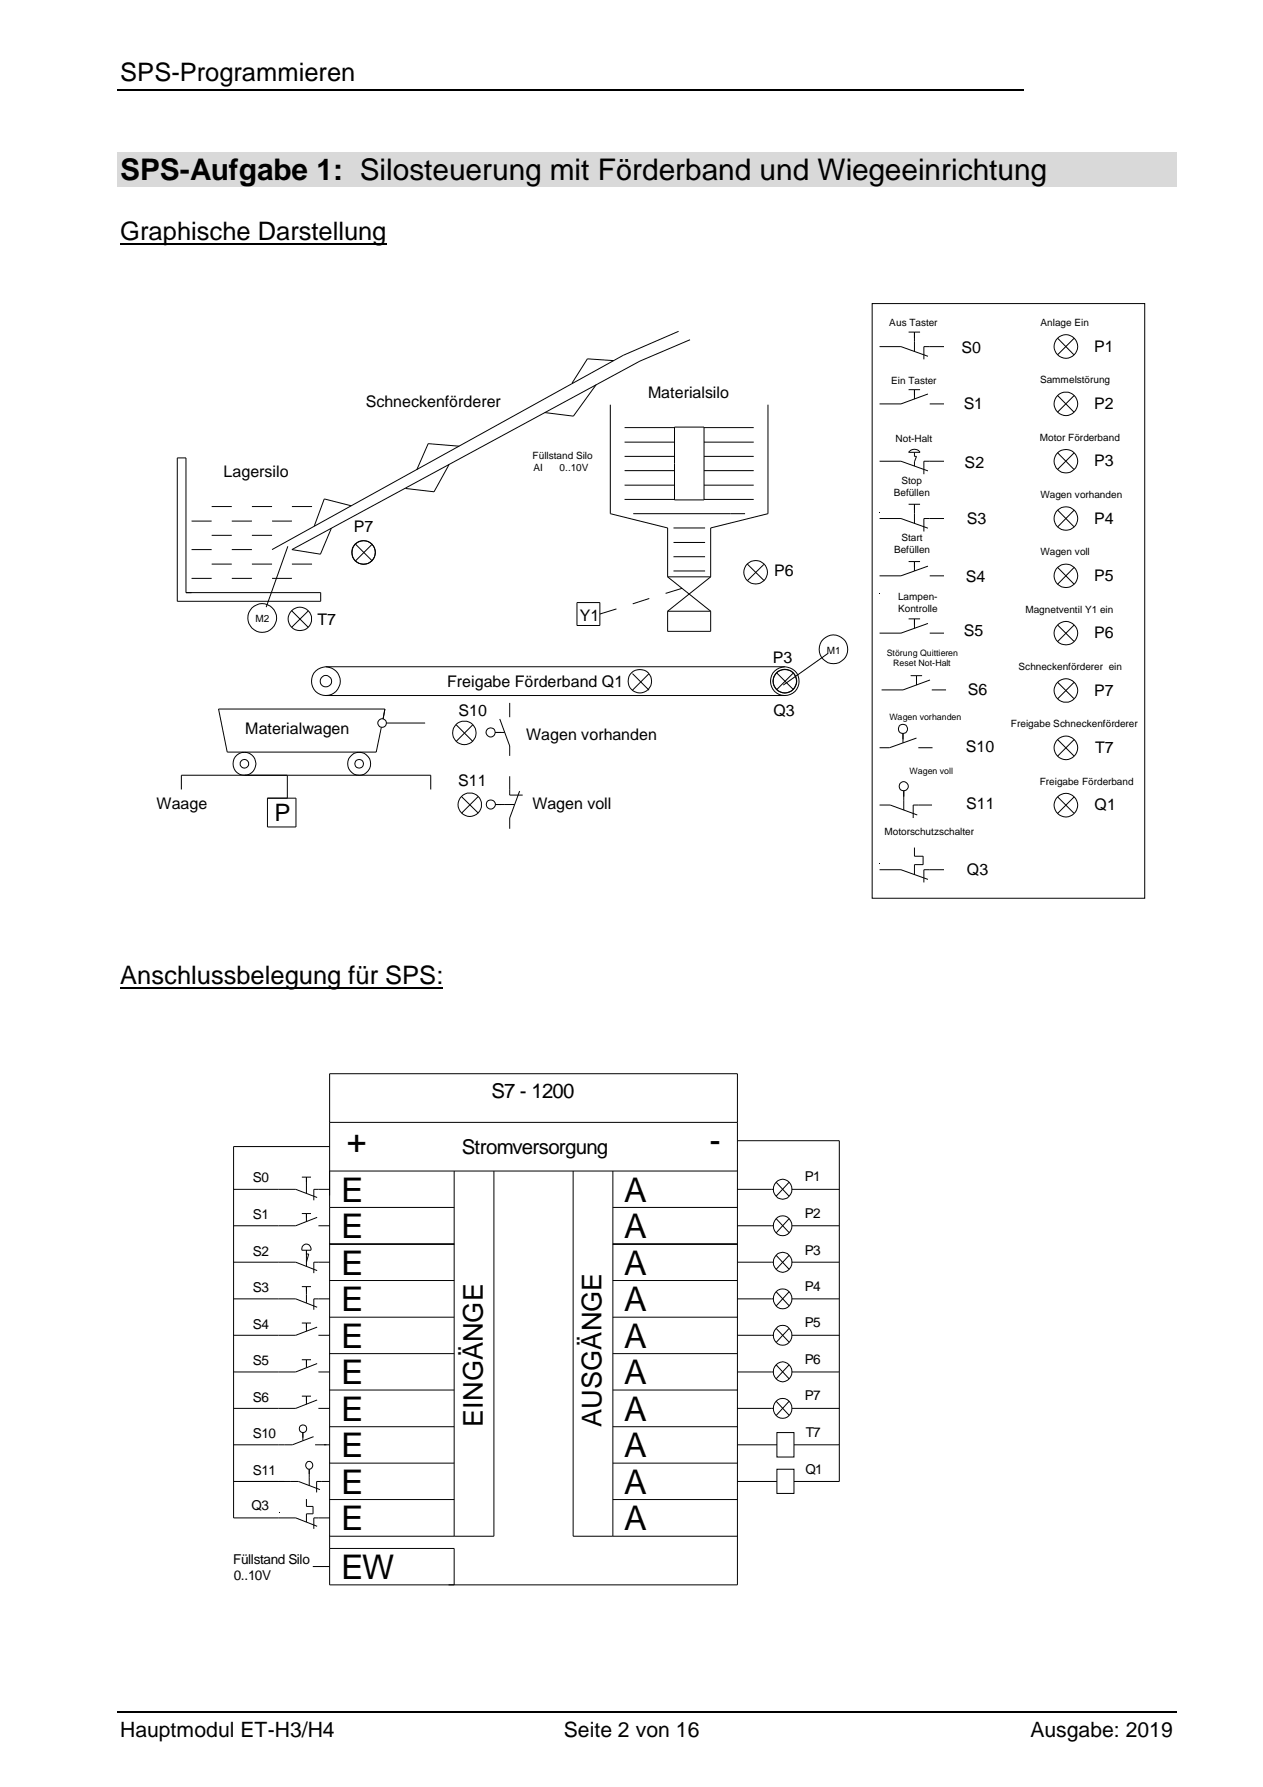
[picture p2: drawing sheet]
<svg xmlns="http://www.w3.org/2000/svg" width="210mm" height="297mm" viewBox="0 0 210 297" stroke-linecap="round" stroke-linejoin="round" font-family="sans-serif">
<path d="M19.5 14.9h150.6M19.5 284.6h176" fill="none" stroke="#000" stroke-width=".17"/>
<path d="M19.5 25.4h176v5.7h-176z" fill="#d9d9d9"/>
<path d="M20 40.5h44.2M20 164.2h53.7" fill="none" stroke="#000" stroke-width=".3"/>
<g fill="none" stroke="#000" stroke-width=".17">
<path d="M102 59.9l-4.4-.3-2.5 4.1M112.8 55.1l-9.2 4-58.4 32.3M114.7 56.5l-8.4 3.5-57.8 31.4 4.8 .7 1.8-4.3M144.9 50.5h45.3v98.8h-45.3zM146.2 57.6h3.5l4.5 1.6M151 55.2h1.9M152 55.2v3.2M156.9 57.6h-3.4v2.1M175.8 56.2l2.7 2.8M178.5 56.2l-2.7 2.8M29.5 76.1h1.4v22.4h22.4v1.4h-23.8zM74.6 77.2l-2.5 4.5-4.7-.5"/>
<path d="M76.3 74.2l-5.1-.5-1.9 4.4M99.1 64l-3.8 5.2-4.7-.6M101.4 67.3v18.1l9.6 2.4v8.1M103.8 73.5h8.3M103.8 75.9h8.3M103.8 78.2h8.3M103.8 71.1h8.3M112.1 71h4.9v12.1h-4.9zM117 73.5h8.3M117 75.9h8.3M117 78.2h8.3M117 71.1h8.3"/>
<path d="M127.6 67.3v18.1l-9.5 2.4v8.1M146.2 76.7h3.5l4.5 1.6M151 75.2a1.15 1.15 0 0 1 1.9 0zM151 64.8h1.9M152 75.2v.7h.3l-.3 .9v.7M152 64.8v1.5M154.2 65.5l-4.5 1.6h-3.5M154.5 67.1h2.4M156.9 76.7h-3.4v2.1M175.8 65.7l2.7 2.8M175.8 75.3l2.7 2.7M178.5 65.7l-2.7 2.8"/>
<path d="M178.5 75.3l-2.7 2.7M31.8 86.6h3.4M31.8 91.4h3.4M31.8 96.1h3.4M35.2 84.2h3.3M35.2 89h3.3M35.2 93.8h3.3M38.5 86.6h3.4M38.5 91.4h3.4M38.5 96.1h3.4M41.9 84.2h3.3M41.9 89h3.3"/>
<path d="M41.9 93.8h3.3M45.2 86.6h3.3M45.2 96.1h3.3M47.8 90.8l-3.6 10.1M48.5 84.2h3.4M48.5 93.8h3.4M58.4 84.1l-4.5-1.2-1.7 4.6M59.1 90.5l2.7 2.7M61.8 90.5l-2.7 2.7M103.8 80.6h8.3M103.8 83h8.3M105.2 85.4h18.6"/>
<path d="M107.9 99.5l-2.7 .9M111 95.9h7.1M111 95.9l7.1 5.7M111.9 87.8h5.3M111.9 90.2h5.3M111.9 92.5h5.3M111.9 94.9h5.3M113.4 97.8l-2.8 .8M117 80.6h8.3M117 83h8.3M118.1 95.9l-7.1 5.7M124.2 93.8l2.8 2.7"/>
<path d="M127 93.8l-2.8 2.7M146.2 86.2h3.5l4.5 1.6M151 83.8h1.9M151 93.3h1.9M152 83.8v3.2M152 93.3v1.6M154.2 94.1l-4.5 1.6h-3.5M154.5 95.7h2.4M156.9 86.2h-3.4v2.1M175.8 84.8l2.7 2.7M175.8 94.3l2.7 2.8M178.5 84.8l-2.7 2.8"/>
<path d="M178.5 94.3l-2.7 2.8M48.5 101.5l2.7 2.8M51.2 101.6l-2.7 2.7M54.1 110.8h76.3M54.1 115.6h76.3M63.7 119.5l.3-1.6h-27.7l1.5 7.1h24.7l.9-4.1M83.1 119.5l1.6 4.5v1.6M84.7 116.8v2.4M95.9 100.2h3.8v3.8h-3.8zM102.4 101.2l-2.7 .9M105.1 112l2.8 2.7M107.8 112l-2.7 2.7"/>
<path d="M111 101.6v3.3h7.1v-3.3M111 101.6h7.1M129.1 111.8l2.8 2.8M131.8 111.9l-2.7 2.7M137.6 108.6l-7.4 5.3M151 102.9h1.9M151.3 112.3h1.9M152 102.9v1.5M152.3 112.3v1.6M154.2 103.6l-4.5 1.6h-3.5M154.5 105.2h2.4M154.6 113l-4.5 1.7h-3.6"/>
<path d="M154.9 114.7h2.3M175.8 103.9l2.7 2.7M175.8 113.4l2.7 2.7M178.5 103.9l-2.7 2.7M178.5 113.4l-2.7 2.8M30.1 131.2v-2.3h41.5v2.3M44.4 132.7h4.8v4.8h-4.8zM47.8 128.9v3.8M64.2 120.2h6.5M75.8 120.5l2.8 2.7M76.7 132.4l2.8 2.8M78.6 120.5l-2.8 2.7"/>
<path d="M79.5 132.4l-2.8 2.8M82.3 121.8h1.6M82.3 133.7h3.2M84.7 129v3.2h2.2M86.4 131.5l-1.7 4.5v1.8M146.2 133.8h1.8l4.4 1.7M150.1 121.9v1.6M150.2 131.4v3.3M152.3 122.7l-4.5 1.6h-1.6M152.6 124.3h2.4M154.9 133.8h-3.1v2.2M175.8 122.9l2.7 2.7"/>
<path d="M175.8 132.5l2.7 2.7M178.5 122.9l-2.7 2.8M178.5 132.5l-2.7 2.7M146.2 144.6h3.5l4.5 1.6M152 140.9v1.4h1.4v1.4h-1.4v1.7M156.9 144.6h-3.4v2.1M54.8 178.5h67.8v84.9h-67.8zM38.8 197.7h10.3l3.6 1.4M50.2 195.7h1.5M50.9 195.7v2.7M54.8 194.6h67.8M54.8 186.6h67.8"/>
<path d="M54.8 197.7h-2.6v1.8M54.8 190.6h-16v61.7h10.3l3.6 1.4M75.5 194.6v60.8M82.1 194.6v60.8h-27.3M95.2 194.6v60.8h27.4M101.9 194.6v60.8M122.6 197.7h6M122.6 189.6h16.9v56.7h-7.5M129 196.5a1.57 1.57 0 0 1 2.1-.1 1.57 1.57 0 0 1 .3 2.1 1.57 1.57 0 0 1-2.2 .6 1.57 1.57 0 0 1-.5-2.3zM129 196.5l2.1 2.3M131.1 196.5l-2.1 2.3M131.6 197.7h7.9"/>
<path d="M38.8 209.8h10.3l3.6 1.4M38.8 215.9h10.3l3.6 1.4M50.2 213.9h1.5M50.2 201.7h1.5M50.2 219.9h1.5M50.2 207.2a.79 .79 0 0 1 1.1-.3 .79 .79 0 0 1 .4 .9h-1.5zM50.9 201.7v1.4M50.9 207.8v2.7M50.9 213.9v2.7M50.9 219.9v1.4M50.9 208.4h.4l-.4 1.4M52.7 202.4l-3.6 1.4h-10.3"/>
<path d="M52.9 203.8h1.9M54.8 200.7h20.7M54.8 206.8h20.7M54.8 212.9h20.7M54.8 218.9h20.7M54.8 209.8h-2.6v1.8M54.8 215.9h-2.6v1.8M101.9 200.7h20.7M101.9 206.8h20.7M101.9 212.9h20.7M101.9 218.9h20.7M122.6 209.8h6"/>
<path d="M122.6 215.9h6M122.6 203.8h6M129 202.6a1.62 1.62 0 0 1 2.4 .2 1.62 1.62 0 0 1-.5 2.4 1.62 1.62 0 0 1-2.1-.5 1.62 1.62 0 0 1 .2-2.1zM129 208.7a1.57 1.57 0 0 1 2.1-.2 1.57 1.57 0 0 1 .3 2.2 1.58 1.58 0 0 1-2.4 .4 1.58 1.58 0 0 1 0-2.4zM129 214.7a1.62 1.62 0 0 1 2.6 .7 1.62 1.62 0 0 1-1.5 2.2 1.67 1.67 0 0 1-1.5-1.1 1.67 1.67 0 0 1 .4-1.8zM129 202.6l2.1 2.3M129 208.7l2.1 2.3M129 214.7l2.1 2.3M131.1 202.6l-2.1 2.3M131.1 208.7l-2.1 2.3M131.1 214.7l-2.1 2.4M131.6 209.8h7.9"/>
<path d="M131.6 215.9h7.9M131.6 203.8h7.9M50.2 226h1.5M50.2 232.1h1.5M50.3 238.1v1.4M50.9 226v1.3M50.9 232.1v1.3M52.1 238.8l-3.5 1.4h-9.8M52.7 220.6l-3.6 1.4h-10.3M52.7 226.7l-3.6 1.3h-10.3M52.7 232.7l-3.6 1.4h-10.3M52.9 222h1.9"/>
<path d="M52.9 228h1.9M52.9 234.1h1.9M54.8 225h20.7M54.8 231.1h20.7M54.8 237.2h20.7M101.9 225h20.7M101.9 231.1h20.7M101.9 237.2h20.7M122.6 222h6M122.6 228h6M122.6 234.1h6M129 220.8a1.57 1.57 0 0 1 2.1-.1 1.57 1.57 0 0 1 .3 2.1 1.58 1.58 0 0 1-2.4 .4 1.58 1.58 0 0 1 0-2.4z"/>
<path d="M129 226.9a1.57 1.57 0 0 1 2.1-.1 1.57 1.57 0 0 1 .3 2.1 1.58 1.58 0 0 1-2.4 .4 1.58 1.58 0 0 1 0-2.4zM129 232.9a1.62 1.62 0 0 1 2.6 .7 1.62 1.62 0 0 1-1.5 2.2 1.66 1.66 0 0 1-1.5-1.1 1.66 1.66 0 0 1 .4-1.8zM129 220.8l2.1 2.3M129 226.9l2.1 2.3M129 232.9l2.1 2.3M129.1 238.1h2.9v4.1h-2.9zM131.1 220.8l-2.1 2.3M131.1 226.9l-2.1 2.3M131.1 232.9l-2.1 2.4M131.6 222h7.9M131.6 228h7.9M131.6 234.1h7.9"/>
<path d="M38.8 246.3h10.8l3.6 1.3M50.9 249.2v1.2h1.1v1.2h-1.1v1.4M51.4 244.2v2.7M52.4 240.2h2.4M54.8 257.4h20.7v6M54.8 243.2h20.7M54.8 249.3h20.7M54.8 252.3h-2.6v1.8M54.8 246.3h-2.2v1.8M101.9 243.2h20.7M101.9 249.3h20.7M122.6 240.2h6.5"/>
<path d="M122.6 246.3h6.5M129.1 244.2h2.9v4h-2.9zM132 240.2h7.5M52 260.4h2.8"/>
<circle cx="177.2" cy="57.6" r="1.96"/>
<circle cx="177.2" cy="67.1" r="1.96"/>
<circle cx="177.2" cy="76.7" r="1.96"/>
<circle cx="60.4" cy="91.8" r="1.96"/>
<circle cx="125.6" cy="95.1" r="1.96"/>
<circle cx="177.2" cy="86.2" r="1.96"/>
<circle cx="177.2" cy="95.7" r="1.96"/>
<circle cx="43.6" cy="102.7" r="2.38"/>
<circle cx="49.8" cy="102.9" r="1.94"/>
<circle cx="54.2" cy="113.2" r=".96"/>
<circle cx="54.2" cy="113.2" r="2.39"/>
<circle cx="106.3" cy="113.2" r="1.96"/>
<circle cx="130.4" cy="113.2" r="2.38"/>
<circle cx="130.4" cy="113.2" r="1.96"/>
<circle cx="130.5" cy="113.2" r="1.96"/>
<circle cx="138.5" cy="107.9" r="2.37"/>
<circle cx="177.2" cy="105.3" r="1.96"/>
<circle cx="177.2" cy="114.8" r="1.95"/>
<circle cx="40.6" cy="127" r=".71"/>
<circle cx="40.6" cy="127" r="1.92"/>
<circle cx="59.7" cy="126.9" r="1.91"/>
<circle cx="59.7" cy="127" r=".72"/>
<circle cx="63.5" cy="120.2" r=".72"/>
<circle cx="77.2" cy="121.8" r="1.96"/>
<circle cx="78.1" cy="133.8" r="1.94"/>
<circle cx="81.6" cy="121.7" r=".75"/>
<circle cx="81.6" cy="133.7" r=".76"/>
<circle cx="150.1" cy="121.2" r=".77"/>
<circle cx="150.2" cy="130.7" r=".77"/>
<circle cx="177.2" cy="124.3" r="1.96"/>
<circle cx="177.2" cy="133.8" r="1.96"/>
<circle cx="50.3" cy="237.5" r=".63"/>
<circle cx="51.4" cy="243.5" r=".62"/>
</g>
<path d="M101.1 37.3h1v3.4h-1z" fill-rule="evenodd" fill="#fff"/>
<g font-size="5.6">
<text x="57.7" y="191.6">+</text>
<text x="117.9" y="191.4">-</text>
<text x="56.7" y="199.7">E</text>
<text x="103.8" y="199.7">A</text>
<text x="56.7" y="205.8">E</text>
<text x="103.8" y="205.8">A</text>
<text x="56.7" y="211.9">E</text>
<text x="103.8" y="211.9">A</text>
<text x="56.7" y="217.9">E</text>
<text x="103.8" y="217.9">A</text>
<text x="56.7" y="224">E</text>
<text x="103.8" y="224">A</text>
<text x="56.7" y="230.1">E</text>
<text x="103.8" y="230.1">A</text>
<text x="56.7" y="236.1">E</text>
<text x="103.8" y="236.1">A</text>
<text x="56.7" y="242.2">E</text>
<text x="103.8" y="242.2">A</text>
<text x="56.7" y="248.3">E</text>
<text x="103.8" y="248.3">A</text>
<text x="56.7" y="254.3">E</text>
<text x="103.8" y="254.3">A</text>
<text x="56.7" y="262.5">EW</text>
</g>
<text font-size="5" x="20" y="30">SPS-Aufgabe 1: Silosteuerung mit Förderband und Wiegeeinrichtung</text>
<g font-size="4.5">
<text x="80.2" y="237.2" transform="rotate(-90 80.2 237.2)">EINGÄNGE</text>
<text x="100" y="237.2" transform="rotate(-90 100 237.2)">AUSGÄNGE</text>
</g>
<g font-size="4.2">
<text x="20" y="13.5">SPS-Programmieren</text>
<text x="20" y="39.9">Graphische Darstellung</text>
<text x="20" y="163.6">Anschlussbelegung für SPS:</text>
</g>
<text font-size="4" x="45.6" y="136.5">P</text>
<g font-size="3.5">
<text x="20" y="288.8">Hauptmodul ET-H3/H4</text>
<text x="93.7" y="288.8">Seite 2 von 16</text>
<text x="171.2" y="288.8">Ausgabe: 2019</text>
</g>
<g font-size="3.4">
<text x="81.7" y="182.5">S7 - 1200</text>
<text x="76.8" y="191.8">Stromversorgung</text>
</g>
<g font-size="2.7">
<text x="159.8" y="58.7">S0</text>
<text x="181.8" y="58.5">P1</text>
<text x="60.8" y="67.6">Schneckenförderer</text>
<text x="107.7" y="66.1">Materialsilo</text>
<text x="160.2" y="68">S1</text>
<text x="181.8" y="68">P2</text>
<text x="160.3" y="77.8">S2</text>
<text x="181.8" y="77.5">P3</text>
<text x="37.2" y="79.3">Lagersilo</text>
<text x="58.8" y="88.5">P7</text>
<text x="160.7" y="87">S3</text>
<text x="181.8" y="87">P4</text>
<text x="128.7" y="95.8">P6</text>
<text x="160.5" y="96.7">S4</text>
<text x="181.8" y="96.6">P5</text>
<text x="52.7" y="104">T7</text>
<text x="96.4" y="103.2">Y1</text>
<text x="160.2" y="105.7">S5</text>
<text x="181.8" y="106.1">P6</text>
<text x="128.4" y="110.2">P3</text>
<text x="74.3" y="114.3">Freigabe Förderband Q1</text>
<text x="76.2" y="119">S10</text>
<text x="128.5" y="119">Q3</text>
<text x="160.8" y="115.6">S6</text>
<text x="181.8" y="115.6">P7</text>
<text x="40.8" y="122">Materialwagen</text>
<text x="87.5" y="123">Wagen vorhanden</text>
<text x="160.5" y="124.9">S10</text>
<text x="182" y="125.1">T7</text>
<text x="76.2" y="130.6">S11</text>
<text x="26" y="134.4">Waage</text>
<text x="88.5" y="134.4">Wagen voll</text>
<text x="160.6" y="134.5">S11</text>
<text x="181.9" y="134.7">Q1</text>
<text x="160.7" y="145.4">Q3</text>
</g>
<g font-size="2.3">
<text x="42" y="196.6">S0</text>
<text x="133.8" y="196.4">P1</text>
<text x="42" y="202.6">S1</text>
<text x="133.8" y="202.5">P2</text>
<text x="42" y="208.7">S2</text>
<text x="133.8" y="208.5">P3</text>
<text x="42" y="214.8">S3</text>
<text x="133.8" y="214.6">P4</text>
<text x="42" y="220.9">S4</text>
<text x="133.8" y="220.6">P5</text>
<text x="42" y="226.9">S5</text>
<text x="133.8" y="226.7">P6</text>
<text x="42" y="233">S6</text>
<text x="133.8" y="232.8">P7</text>
<text x="42" y="239.1">S10</text>
<text x="133.9" y="238.9">T7</text>
<text x="42" y="245.1">S11</text>
<text x="133.9" y="245">Q1</text>
<text x="41.8" y="251">Q3</text>
<text x="38.8" y="259.9">Füllstand Silo</text>
<text x="38.9" y="262.6">0..10V</text>
</g>
<g font-size="1.7">
<text x="147.8" y="54.1">Aus Taster</text>
<text x="172.9" y="54.2">Anlage Ein</text>
<text x="148.1" y="63.9">Ein Taster</text>
<text x="172.8" y="63.7">Sammelstörung</text>
<text x="88.5" y="76.3">Füllstand Silo</text>
<text x="148.8" y="73.5">Not-Halt</text>
<text x="172.8" y="73.2">Motor Förderband</text>
<text x="88.6" y="78.3">AI</text>
<text x="93" y="78.3">0..10V</text>
<text x="148.5" y="82.4">Befüllen</text>
<text x="149.8" y="80.4">Stop</text>
<text x="172.9" y="82.8">Wagen vorhanden</text>
<text x="149.8" y="89.9">Start</text>
<text x="148.6" y="91.9">Befüllen</text>
<text x="172.9" y="92.3">Wagen voll</text>
<text x="149.3" y="99.7">Lampen-</text>
<text x="149.3" y="101.7">Kontrolle</text>
<text x="170.4" y="101.8">Magnetventil Y1 ein</text>
<text x="42.5" y="103.5">M2</text>
<text x="137.4" y="108.6">M1</text>
<text x="169.3" y="111.4">Schneckenförderer ein</text>
<text x="168" y="120.9">Freigabe Schneckenförderer</text>
<text x="172.8" y="130.4">Freigabe Förderband</text>
<text x="147" y="138.8">Motorschutzschalter</text>
</g>
<g font-size="1.5">
<text x="147.4" y="109">Störung Quittieren</text>
<text x="148.4" y="110.7">Reset Not-Halt</text>
<text x="147.8" y="119.7">Wagen vorhanden</text>
<text x="151.2" y="128.7">Wagen voll</text>
</g>
</svg>
